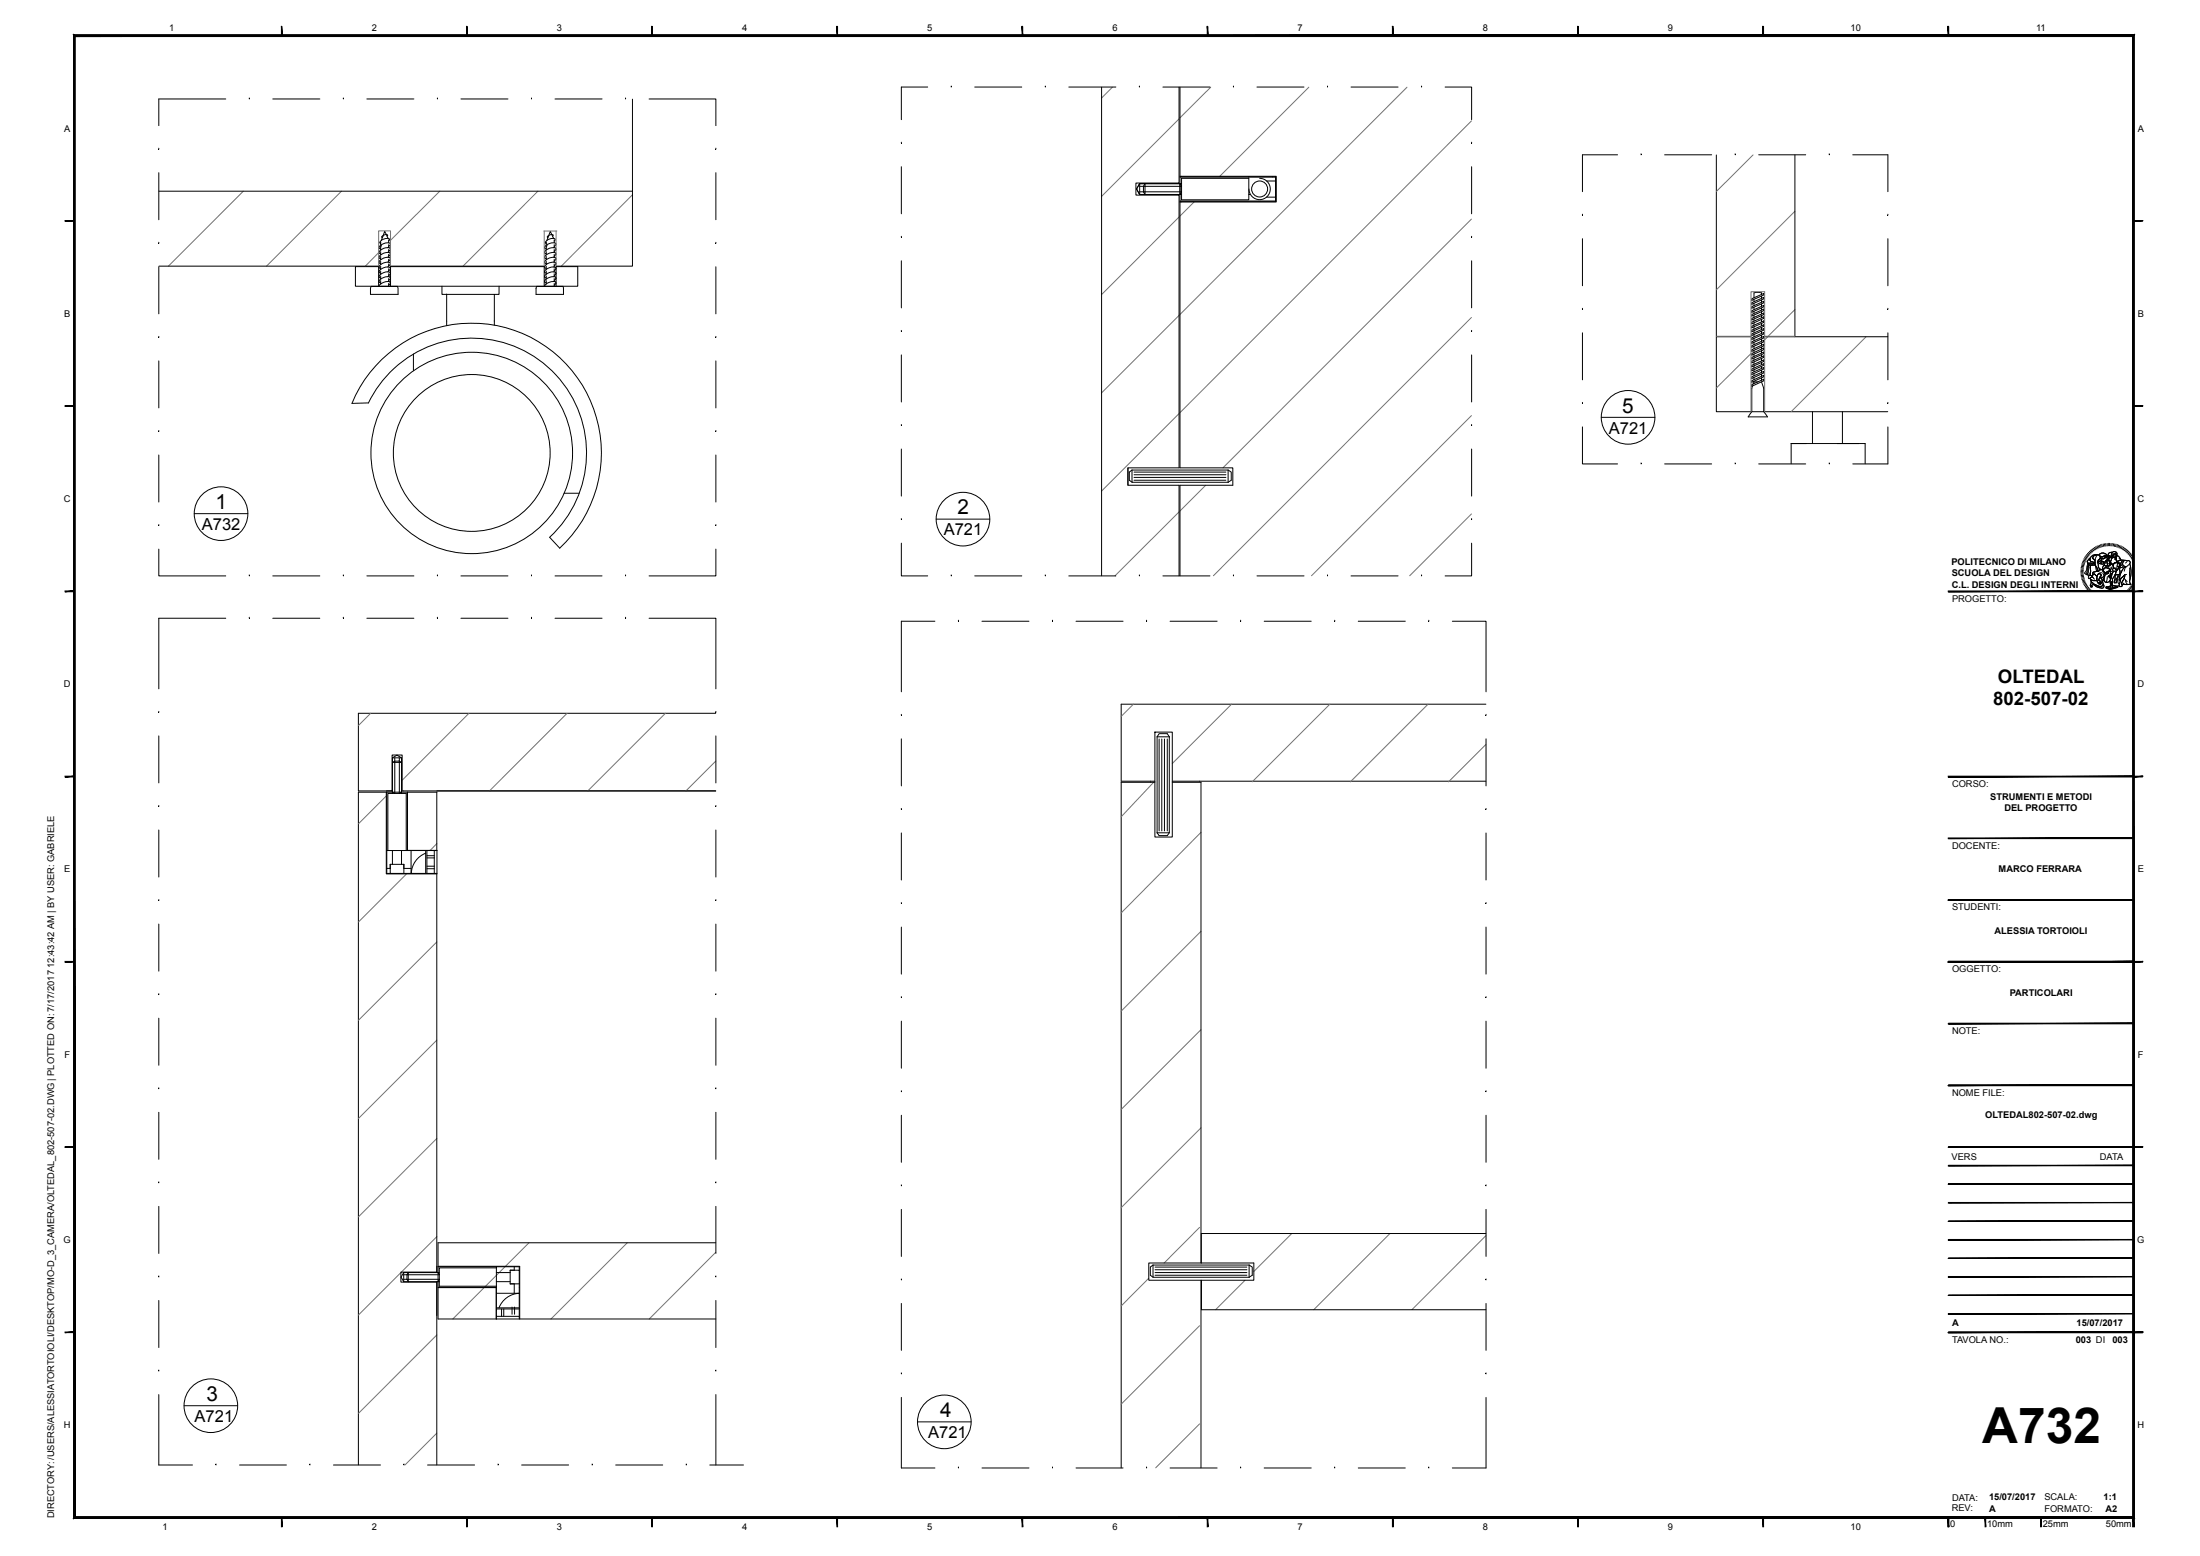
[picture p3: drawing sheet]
<svg xmlns="http://www.w3.org/2000/svg" width="594mm" height="420mm" viewBox="0 0 594 420" stroke-linecap="round" stroke-linejoin="round" font-family="sans-serif">
<g fill="none" stroke="#000" stroke-width=".27">
<path d="M61 26.7h-18.1v7.2M67.3 26.7h.1M73.7 26.7h12.7M92.7 26.7h.1M99.1 26.7h12.7M118.1 26.7h.1M124.5 26.7h12.7M143.5 26.7h.1M149.9 26.7h12.7M168.9 26.7h.1M170.8 26.8v45h-20.7M175.3 26.7h18v7.2"/>
<path d="M243.4 38.7h.1M250.5 23.5h-7.1v8.8M256.8 23.5h.1M263.2 23.5h12.7M282.2 23.5h.1M288.6 23.5h12.7M297.4 23.5v131.9M307.6 23.5h.1M314 23.5h12.7M318.3 23.5v25.9h-11.6v3.3h11.6v73.6h-13.8v4.7h13.8v24.4M318.6 23.5v24.1h26v6.9h-26v71.8h14.3v4.7h-14.3v24.4M333 23.5h.1"/>
<path d="M339.4 23.5h12.7M358.4 23.5h.1M364.8 23.5h12.7M383.8 23.5h.1M390.2 23.5h7.1v8.8M397.3 38.7h.1M42.9 40.3h.1M42.9 46.6v12.7M42.9 51.6h127.9M193.3 40.3h.1M193.3 46.6v12.7M243.4 45v12.7"/>
<path d="M307.7 49.6l-.8 1.4 .8 1.5h10.9M307.7 51.8h11.3l-.4 .7M309.2 49.6v2.9l-.5-.7v-1.5h10.3l-.4-.7M309.2 49.6h-1.5v2.9M309.2 49.6l-.5 .7h-1M318.6 49.6h-10.9l-.8 1.4 .8 1.5h10.9M318.6 50.3v2.2M318.6 49.6h.4v-1.5h18.2v5.8h-18.2v-4.3M318.6 49.6v.7M318.6 52.5h.4M337.2 47.8h7.2M337.2 52.5h.4"/>
<path d="M340.1 48.1a2.88 2.88 0 0 1 2.9 2.9 2.88 2.88 0 0 1-2.9 2.9 2.88 2.88 0 0 1-2.9-2.9M342 48.9h2.4v4.3h-2.4M344.4 47.8h-25.8v1.8h-9.4M344.4 47.8v6.5h-25.8v-1.8M397.3 45v12.7M427.3 58.1h.1M436.7 41.8h-9.4v9.9M443.1 41.8h.1M449.4 41.8h12.7M463.4 41.8v49M468.5 41.8h.1M474.8 41.8h12.7"/>
<path d="M484.6 41.8v49M493.9 41.8h.1M500.2 41.8h9.5v9.9M509.7 58.1h.1M42.9 65.7h.1M42.9 72v12.7M42.9 71.8h59.3M100.2 77.3h7.1l.2 .5v1.7h-7.5v-1.7zM102.8 67.9v.9M102.8 69.2v.9M102.8 70.5v.9M102.8 71.8v.9"/>
<path d="M102.8 73.2v.8M102.8 74.5v.9M102.8 75.7v1M102.8 65.3v.9M103 66.3l-.2 .3v.9M103.5 63.7l-.6 1.2M104.3 63.3l-.4-.9-.4 1.1M104.4 63.5l.4 .8M104.5 63.8l.2-.3a1.14 1.14 0 0 0-1.6 .6h.1M104.9 65.1l.3-.5a1.78 1.78 0 0 0-2.6 1l.2 .1M104.9 66.6l.5-.7a1.6 1.6 0 0 0-2.2 .1l-.7 .5-.2 .3 .5 .4M104.9 67.9l.5-.7a1.6 1.6 0 0 0-2.2 .1l-.7 .5-.2 .4 .5 .3"/>
<path d="M104.9 69.2l.5-.7a1.56 1.56 0 0 0-2.2 .1l-.9 .8 .5 .4M104.9 70.4l.5-.6a1.56 1.56 0 0 0-2.2 .1l-.9 .8 .5 .4M104.9 71.8l.5-.7a1.6 1.6 0 0 0-2.2 .1l-.7 .5-.2 .4 .5 .3M104.9 73.1l.5-.5a1.1 1.1 0 0 0-1.8-.3l-1.1 .7-.1 .5 .4 .2M104.9 74.4l.5-.5a1.1 1.1 0 0 0-1.8-.3l-1.1 .7-.1 .5 .4 .3M104.9 75.7l.5-.6a1.6 1.6 0 0 0-2.2 0l-.7 .5-.2 .4 .5 .3M104.9 77l.5-.6a1.6 1.6 0 0 0-2.2 0l-.7 .5-.2 .4M104.9 64.7v.8M104.9 66v.8M104.9 67.4v.8M104.9 68.7v.8M104.9 70v.8"/>
<path d="M104.9 71.2v.9M104.9 72.6v.8M104.9 73.9v.8M104.9 75.2v.8M104.9 76.5v.8M105.4 71.8h41.5M105.4 77.3v-5.3h41.5v5.3M119.3 77.3v2.2h15.4v-2.2M120.6 79.4v8.5M133.5 79.5v8.3M144.9 77.3h7.1l.1 2.2h-7.4v-1.7zM147.5 67.9v.9"/>
<path d="M147.5 69.2v.9M147.5 70.5v.9M147.5 71.8v.9M147.5 73.2v.8M147.5 74.5v.9M147.5 75.7v1M147.5 65.3v.9M147.7 66.3l-.2 .3v.9M148.2 63.7l-.5 1.2M149 63.3l-.4-.9-.4 1.1M149 63.5l.5 .8M149.2 63.8l.2-.3a1.14 1.14 0 0 0-1.6 .6h.1"/>
<path d="M149.6 65.1l.3-.3a.93 .93 0 0 0-1.5-.3l-1 .7-.2 .3 .3 .2M149.6 66.6l.5-.7a1.64 1.64 0 0 0-2.3 .1l-.8 .8 .5 .4M149.6 67.9l.5-.7a1.64 1.64 0 0 0-2.3 .1l-.8 .9 .5 .3M149.6 69.2l.5-.7a1.6 1.6 0 0 0-2.3 .1l-.8 .8 .5 .4M149.6 70.4l.5-.6a1.6 1.6 0 0 0-2.3 .1l-.8 .8 .5 .4M149.6 71.8l.5-.6v-.2a2.53 2.53 0 0 0-3.1 1.1l.5 .3M149.6 73.1l.5-.5a1.1 1.1 0 0 0-1.8-.3l-1.1 .7-.1 .5 .4 .2M149.6 74.4l.5-.5a1.1 1.1 0 0 0-1.8-.3l-1.1 .7-.1 .5 .4 .3M149.6 75.7l.5-.6a1.64 1.64 0 0 0-2.3 0l-.8 .9 .5 .3M149.6 77l.5-.6a1.64 1.64 0 0 0-2.3 0l-.6 .5-.2 .4M149.6 64.7v.8M149.6 66v.8"/>
<path d="M149.6 67.4v.8M149.6 68.7v.8M149.6 70v.8M149.6 71.2v.9M149.6 72.6v.8M149.6 73.9v.8M149.6 75.2v.8M149.6 76.5v.8M150.1 77.3v-5.3h5.9v5.3h-60v-5.3h6.2v5.3M193.3 65.7h.1M193.3 72v12.7M243.4 64.1h.1"/>
<path d="M243.4 70.4v12.7M397.3 64.1h.1M397.3 70.4v12.7M427.3 64.4v12.7M475.6 79.5v-.5h-.4h-1.6v1.4M475.6 79.9v.6M509.7 64.4v12.7M42.9 91.1h.1M42.9 97.4v12.7M111.6 95.5v4.5M193.3 91.1h.1M193.3 97.4v12.7"/>
<path d="M243.4 89.5h.1M243.4 95.8v12.7M397.3 89.5h.1M397.3 95.8v12.7M427.3 83.5h.1M427.3 89.8v12.7M472.8 90.9h-9.4v20.2h9.4M473 99.6l3.2-1.4v.4l-3.2 1.5zM473 98.6l3.2-1.4v.4l-3.2 1.4zM473 97.5l3.2-1.4v.4l-3.2 1.5zM473 96.5l3.2-1.5v.5l-3.2 1.4zM473 95.4l3.2-1.5v.5l-3.2 1.4z"/>
<path d="M473 94.4l3.2-1.5v.5l-3.2 1.4zM473 93.3l3.2-1.4v.4l-3.2 1.4zM473 92.2l3.2-1.4v.4l-3.2 1.5zM473 91.2l3.2-1.5v.5l-3.2 1.4zM473 90.1l3.2-1.4v.4l-3.2 1.5zM473 89.1l3.2-1.4v.4l-3.2 1.4zM473 88.1l3.2-1.5v.4l-3.2 1.5zM473 87l3.2-1.5v.4l-3.2 1.5zM473 85.9l3.2-1.4v.4l-3.2 1.5zM473 84.9l3.2-1.5v.5l-3.2 1.4zM473 83.9l3.2-1.5v.4l-3.2 1.5zM473 82.8l3.2-1.5v.4l-3.2 1.5z"/>
<path d="M473 81.7l3.2-1.4v.4l-3.2 1.4zM473 80.6l3.2-1.4v.4l-3.2 1.5zM473.6 80.8v.7M473.6 81.9v.6M473.6 82.9v.7M473.6 84v.6M473.6 85.1v.6M473.6 86.1v.6M473.6 87.1v.7M473.6 88.2v.7M473.6 89.3v.6M473.6 90.3v.6"/>
<path d="M473.6 91.4v.6M473.6 92.4v.7M473.6 93.5v.6M473.6 94.6v.5M473.6 95.6v.6M473.6 96.6v.6M473.6 97.7v.6M473.6 98.8v.6M473.6 99.8v.6M475.6 80.9v.7M475.6 82v.7M475.6 83.1v.6"/>
<path d="M475.6 84.1v.7M475.6 85.2v.6M475.6 86.2v.7M475.6 87.3v.6M475.6 88.4v.5M475.6 89.4v.6M475.6 90.4v.7M475.6 91.5v.6M475.6 92.5v.7M475.6 93.6v.6M475.6 94.7v.6M475.6 95.7v.6"/>
<path d="M475.6 96.8v.6M475.6 97.8v.6M475.6 98.9v.6M475.6 99.9v.6M476.5 90.9h33.2M509.7 83.5h.1M509.7 89.8v12.7M42.9 116.5h.1M99.4 108.8l-4.4 .1a35 35 0 0 1 52.4-15.4 35 35 0 0 1 3.7 54.5l-2.7-3M99.5 108.8a31 31 0 0 1 46.3-11.5 31 31 0 0 1 2.6 47.7M193.3 116.5h.1M243.4 114.9h.1"/>
<path d="M397.3 114.9h.1M427.3 115.2v10h9.4M427.3 108.9h.1M432.3 112.7h14.5M473 111.1l-1 1.4h5.2l-1-1.4M473 103.8l3.2-1.4v.4l-3.2 1.5zM473 102.7l3.2-1.4v.4l-3.2 1.5zM473 101.7l3.2-1.5v.5l-3.2 1.5zM473 100.6l3.2-1.4v.4l-3.2 1.5zM473.2 104.1l-.2 .7v6.3M473.6 100.8v.6M473.6 101.9v.6"/>
<path d="M473.6 102.9v.2M474.7 103.1h-1.1l-.2 .5M475.6 103.1l.6 1.7v6.3h-3.2M475.6 101v.6M475.6 102v.7M476.5 111.1h33.2M489.4 111.1v8.6M497.5 111.1v8.6M509.7 108.9h.1M509.7 115.2v10h-9.5M42.9 122.8v12.7M52.4 138.6h14.5"/>
<path d="M152.3 133.1h4.1M193.3 122.8v12.7M243.4 121.2v12.7M304.5 126.3v4.7M305.6 126.9v3.3h26M305.6 126.9l-.7 .5v2.2l.7 .6M305.6 126.9h26M306.2 129.6h24.8M306.2 128.9h24.8M306.2 128.1h24.8M306.2 127.4h24.8M331.6 126.9l.8 .5v2.2l-.8 .6"/>
<path d="M331.6 126.9v3.3M397.3 121.2v12.7M443.1 125.2h.1M449.4 125.2h12.7M468.5 125.2h.1M474.8 125.2h12.7M483.6 125.2v-5.5h20v5.5M493.9 125.2h.1M42.9 148.2v7.3h18.1M42.9 141.9h.1M67.3 155.5h.1M73.7 155.5h12.7"/>
<path d="M92.7 155.5h.1M99.1 155.5h12.7M118.1 155.5h.1M124.5 155.5h12.7M143.5 155.5h.1M149.9 155.5h12.7M168.9 155.5h.1M193.3 141.9h.1M193.3 148.2v7.3h-18M243.4 146.6v8.9h7.1M243.4 140.3h.1M252.8 140.1h14.4"/>
<path d="M256.8 155.5h.1M263.2 155.5h12.7M282.2 155.5h.1M288.6 155.5h12.7M307.6 155.5h.1M314 155.5h12.7M333 155.5h.1M339.4 155.5h12.7M358.4 155.5h.1M364.8 155.5h12.7M383.8 155.5h.1M397.3 140.3h.1"/>
<path d="M397.3 146.6v8.9h-7.1M561.8 154.3h.7M561.8 153.6h.7M561.8 153.9l.7 .1M561.9 153.2l.7 .1M562 152.9l.6 .1M562 152.5l.7 .2M562.1 152.2l.7 .2M562.2 151.9l.7 .2M562.3 151.5l.7 .3M562.5 151.2l.6 .3M562.5 154.6h-.7"/>
<path d="M562.5 154.9l-.7 .1M562.6 155.3l-.7 .1M562.6 155.6l-.7 .1M562.6 150.8l.6 .4M562.7 155.9l-.7 .1M562.8 156.2l-.7 .2M562.8 150.5l.6 .4M562.9 156.6l-.7 .2M562.9 156.8l-.6 .3M563 150.2l.6 .4M563.1 157.1l-.6 .3M563.2 149.9l.5 .4"/>
<path d="M563.2 157.4l-.6 .3M563.4 157.7l-.6 .3M563.4 149.7l.6 .4M563.5 158l-.5 .4M563.6 149.4l.5 .4M563.7 152h.7a.8 .8 0 0 0 1.3-.1v.6h-.9a.84 .84 0 0 1-1.1-.5zM563.7 151.9l.1 .5M563.7 158.3l-.5 .4M563.9 151l.4-.3v.3a.81 .81 0 0 0 .9 .8l.4 .1-.2 .1a.58 .58 0 0 1-.9 0l-.5 .1a.53 .53 0 0 1-.5-.5 .53 .53 0 0 1 .4-.6zM563.9 152.4l-.3 .8-.1 1.2-.3 .6 .3 .2M563.9 149.1l.4 .5M563.9 158.5l-.5 .5"/>
<path d="M564.1 152.5h.5l-.3 .6 .2 1.2-.2 1a.54 .54 0 0 1-.7-.2 .54 .54 0 0 1 .2-.7v-1.1zM564.1 152.5l-.3 .4v1.6l-.3 .7 .8 .1M564.1 148.8l.5 .5M564.1 158.8l-.5 .4M564.3 159l-.5 .5M564.4 156l.1 .4 .5 .3 1.2-.1M564.4 148.6l.4 .5M564.4 150.5l.7-.6 1.3-.2a1.05 1.05 0 0 0-1.3 1.1l.6 .3v.8l-.6-.2a.74 .74 0 0 1-.8-.7zM564.5 152.6l.5-.1a.86 .86 0 0 1 1.1 .7l.2 .9-.5 .2a.54 .54 0 0 0-.7 .2 .54 .54 0 0 0 0 .7l-.3 .3-.5-.4zM564.5 156.4l.7 .3 1-.1 .4 .8-.1 .1 .3-.1 .2 .3-.1-.5 .3 .4-.2-.5 .4 .1-.8-.6 .4-.7a.53 .53 0 0 1 .5 .6l.3 .9a.9 .9 0 0 1-.5 .9 .9 .9 0 0 1-1.1-.2l-1.5-1zM564.5 156.4l.1 .6 .8 .7 1.9 .8M564.6 159.3l-.5 .5"/>
<path d="M564.6 152.5l-.3 .6 .1 2.2M564.6 157.1l1.6 1a1.05 1.05 0 0 0 1.7-.4 .64 .64 0 0 1 0 .9 .64 .64 0 0 1-.9 0l-1.3-.5a.43 .43 0 0 0-.5-.3 .43 .43 0 0 0-.4 .4v.3a.63 .63 0 0 1-.4-.5 .63 .63 0 0 1 .2-.6zM564.6 148.4l.5 .5M564.7 157.1l-.1 .2a.82 .82 0 0 0 0 1.2h.2v-.3a.38 .38 0 0 1 .2-.4 .38 .38 0 0 1 .5 .1l1 .7a1.26 1.26 0 0 0 1.5-.1l-.1-.8M564.8 159.5l-.5 .5M564.9 155.5a.53 .53 0 0 0-.8-.1 .53 .53 0 0 0 0 .8h.1a.71 .71 0 0 1 .7-.4 .71 .71 0 0 1 .6 .5M564.9 148.2l.4 .5M565 159.7l-.4 .5M565.1 155.2l.5-.2a.98 .98 0 0 1 .6 1.1v.5l-.3 .1h-.9l-.5-.3-.2-.4 .7-.2-.1-.3zM565.1 154.5l1.1-.4 .4 .2 .2-.5 .5-.1 .7 .5a.91 .91 0 0 1 0 1.5 .71 .71 0 0 1-1 .2v-.2a.46 .46 0 0 0 .1-.8 .46 .46 0 0 0-.7 .3l-.2 .4-.6-.6h-.5zM565.2 150.2a.95 .95 0 0 1 1.1-.5 .95 .95 0 0 1 .7 1l-.2 .3a1.03 1.03 0 0 0-.3 1.5 1.07 1.07 0 0 0 .8 1.3h-.5l-.2 .5-.4-.2 .1-.5-.6-1v-1.5l-.4-.1a.45 .45 0 0 1-.3-.4 .45 .45 0 0 1 .2-.4zM565.2 148l.4 .5"/>
<path d="M565.3 159.9l-.4 .5M565.4 154.9l.8 .7M565.5 154.9l-.4 .3-.2 .3 .1 .3M565.5 147.7l.4 .6M565.7 152.5l-2-.1-.2 .4a2.16 2.16 0 0 1-.6 1.8l.2 .3M565.8 147.6l.4 .6M565.9 152.8l.2 1.4M566.1 150.1l-.4 .8v1.2l.6 1.6-.1 .4 .5 .1a.33 .33 0 0 1 0-.4 .33 .33 0 0 1 .4 0l.1-.1a1.03 1.03 0 0 1-.7-1.4 1.47 1.47 0 0 1 .5-1.7 .87 .87 0 0 0-1.2-.9l-.9 .2-.4 .5-.2 .6a.81 .81 0 0 0 .9 .8l.4 .1-.2 .1a.58 .58 0 0 1-.9 0l-.5 .1a.52 .52 0 0 1-.5-.5 .52 .52 0 0 1 .4-.6l.4-.3M566.2 147.4l.3 .6M566.2 154.1l-.4 .2a.5 .5 0 0 0-.6 .1 .5 .5 0 0 0-.1 .6l.1 .1M566.4 149.7a1 1 0 0 0-1.3 1.1l.6 .3M566.4 155.1a.5 .5 0 0 1 .6-.2 .5 .5 0 0 1 .3 .6h-.2l-.5 1.1 .8 .6-.4-.1 .2 .5-.3-.4 .1 .5-.2-.3-.3 .1 .1-.1-.4-.8z"/>
<path d="M566.4 155.1a.5 .5 0 0 1 .6-.2 .5 .5 0 0 1 .3 .6l-.5 .8a.53 .53 0 0 0 .5 .7l.1 .4-.4-.3 .2 .5-.3-.4 .1 .5-.2-.3-.3 .1 .1-.1-.4-.8zM566.5 147.3l.3 .6M566.6 151.6l.7-.3 .3 .3-.3 .1 .1 .5-.6-.1zM566.6 151.1l1-.4-.1 .6-1.2 .5zM566.6 151.6a.57 .57 0 0 0 .8 .6M566.7 149.8l.7-.5 .8 .1a.4 .4 0 0 1 .5 .2 .4 .4 0 0 1-.1 .5l-.4-.2-.6 .4-.6-.1M566.8 147.2l.2 .6M566.9 149.5l.6-.2 .9 .1a.38 .38 0 0 1 .4 .3 .38 .38 0 0 1-.1 .4l-.5-.2-.1 .2-.7 .2a.51 .51 0 0 1-.5-.2 .51 .51 0 0 1 0-.6zM567 150.1l.7 .2 .5-.4 .4 .2-.2 .6-.4 .2-.4-.2-.7 .1zM567.1 147l.2 .7M567.3 153.7a1.14 1.14 0 0 1 .9 .8 1.14 1.14 0 0 1-.2 1.2h-.1M567.3 151.7l.9-.1-.3 .2a.39 .39 0 0 1-.4 .5 .39 .39 0 0 1-.2-.6z"/>
<path d="M567.3 156l.5 1.4a.76 .76 0 0 1-1 .9M567.4 151.3l.2 .3M567.5 151v.3l-1.2 .5M567.5 154.6l-.8 .2M567.5 146.9l.1 .7M567.5 150.7l-.3 .5M567.6 154.3l.7 .5M567.7 151.6h.5l-.3 .2a.33 .33 0 0 1-.1 .5 .33 .33 0 0 1-.5-.3 .33 .33 0 0 1 .5-.4l-.2 .1M567.8 154.7a.69 .69 0 0 1 .1 1 .69 .69 0 0 1-.9 .2M567.9 153.9l.1-.4a1.13 1.13 0 0 1 1.5 0v.1a.33 .33 0 0 1 .2 .3 .33 .33 0 0 1-.3 .3l-1.1 .4 .6 .3 .4-.2 .1-.3a.45 .45 0 0 0 .3-.5 .45 .45 0 0 0-.4-.4l-.9-.3-.5 .8-.2-.1v-.5l.4-.9 .3 .2h1.1l.5-.3-.1-.4 .7 .2-.1 .5a.82 .82 0 0 1-.1 1.1 .7 .7 0 0 1-.2 1l-.4 .2-.2 .6-.3-.1 .3 .3 .2-.1v.5l.2-.3-.4 1.1a1.08 1.08 0 0 1-1.4-.1l-.4-.3 .4-.9 .2-.8M567.9 156.6l.8 .6M567.9 146.8l.1 .7"/>
<path d="M567.9 153.6l.5-.4 .6 .1 .5 .4a.29 .29 0 0 1 .2 .5 .29 .29 0 0 1-.5 0l-.2 .1a.54 .54 0 0 1-.6 .4 .54 .54 0 0 1-.5-.5zM568 150.6l.1 .1M568.1 150.2l.2 .2M568.1 156l.1 .9M568.1 152.5l-.3 .5-.1 .8M568.2 146.8l.1 .6M568.2 150.3v.1M568.3 154.6l1.1-.5-.2 .6a.5 .5 0 0 1-.5 .2 .5 .5 0 0 1-.4-.3zM568.3 155.4l-.3 .9-.4 .5M568.4 154.7l-.1 .1M568.5 151.4l.3-.3h.6l.6 .8a.3 .3 0 0 1 0 .4 .3 .3 0 0 1-.4 .1v-1a.45 .45 0 0 0-.7-.2 .45 .45 0 0 0 0 .7 .48 .48 0 0 1 .1 .7 .48 .48 0 0 1-.6 .1 .32 .32 0 0 1-.3-.3 .32 .32 0 0 1 .3-.3zM568.5 150.5l.8-.2a.25 .25 0 0 1 .2 .4 .25 .25 0 0 1-.4 .1z"/>
<path d="M568.5 150.1l-.1 .6-.4 .2-.4-.2-.6 .1M568.5 146.7l.1 .7M568.7 158.5l1.9-.5 1.2 .2-2 .6zM568.7 158.5l1.1 .3-.1 .3-1.1-.3zM568.7 158.5a6.1 6.1 0 0 1 3.1-.3l-2 .6zM568.8 151.3l.5-.1 .4 .6a.66 .66 0 0 1-.1 .7 .66 .66 0 0 1-.6 .2zM568.9 146.7l.1 .7M569 150.3l.1-.4h.3l.4 .4-.3 .3M569 154.7v.1M569 150l.4-.1 .4 .6-.3 .1-.1-.3h-.4zM569 155.6l-.3 1.6 1-.2M569 154.4l.2 .1"/>
<path d="M569.1 154.6l.1 .1M569.1 154.4v.1M569.2 151.5h.1M569.2 151.4l-.2 .2M569.2 146.6v.7M569.3 155.5l.3 .1 .2-.6 .5-.1-.5 1.3v-.5l-.2 .1zM569.3 150.4l-.4-.1-.4 .2h.2a.41 .41 0 0 0 .5 .3 .41 .41 0 0 0 .3-.4l-.2-.2 .1 .3M569.3 152.8l.1 .7M569.4 154.2l-.1 .2a.47 .47 0 0 1-.4 .5 .47 .47 0 0 1-.5-.3M569.4 151.3l.3 .3-.2 .1M569.6 151.5a.44 .44 0 0 0-.7-.3 .44 .44 0 0 0 0 .7 .51 .51 0 0 1 0 .9 .51 .51 0 0 1-.8-.4l.7-1.3h.7l.4 .8a.28 .28 0 0 1 .1 .4 .28 .28 0 0 1-.3 .1l-.1-.2M569.6 146.6v.7"/>
<path d="M569.7 151.8l-.2 .1M569.7 151.6a.43 .43 0 0 1-.1 .6 .43 .43 0 0 1-.6-.1M569.7 152.4l-.3 .3h-.4M569.8 158.8l2-.6v.3l-2 .6zM569.8 158.8v.3M569.8 150.5l.2-.1 .1 .4-.3 .8M569.8 155h.1M569.8 155.6v.5l.2-.2M569.9 150l.1 .5M569.9 152l.1-.1a.45 .45 0 0 1 .1-.7l-.1-.8-.2 .1-.3-.5a.5 .5 0 0 1-.2-.6 .5 .5 0 0 1 .6-.3h.4l-.2 .7 .1 .9 .1-.1 .1-.5 .3 .4 .5-.2-.1 .7 .2-.1 .4 .7-1.1 .6M570 146.7l-.1 .7M570 155.4l-.1 .2-.1-.2"/>
<path d="M570 153l-.1 1.4M570 152.3l.5 .2M570.1 157.1l.3 1-.3-.6-.3 .7zM570.1 154.2l-.3 .4v.4M570.3 154.9l-.5 .1-.2 .6h-.3l.3 .2 .2-.1M570.3 153.1l-.5 .9M570.3 146.7l-.1 .7M570.3 149.1h-.4a.65 .65 0 0 0-.7 .8M570.4 149l.6-.1 .6 .4-.1 .9-.3 .8v-.7l.2-.5-.2-.4-.2 .1a.81 .81 0 0 0-.7 1.1l-.1 .1-.1-.9zM570.4 150.1l.3 .4 .5-.2M570.4 149l.8-.1 .4 .5-.2 1.4-.3 .2 .3-1.1a.37 .37 0 0 0-.2-.4 .37 .37 0 0 0-.4 0l-.3 .2-.1 .8-.2 .2-.1-.9zM570.6 152.2a1.4 1.4 0 0 1 2 .2l-.1 .5a1.45 1.45 0 0 1-1.2 .8l-.7-.7z"/>
<path d="M570.6 149.6l.6-.2 .2 .4-.2 .5-.4 .2-.4-.4zM570.6 154.2l.9-.1-.3 .9-.9 1.3 .1 .7-.3 .1-.3 .6-.1-.9zM570.6 149.9h.2M570.6 154.2l-.9 2.6 .1 .9 .5-.7 .2 1.4-.4-.9-.4 1.1 .2-.9M570.7 149.9h.1M570.7 150.3l.1 .1M570.7 153.2l-.3 .5 .1 .5 1-.1 .5-.6M570.7 146.8l-.1 .6M570.7 150.2h.1M571 150l.2 .1M571 146.8l-.1 .7M571.1 155.2l.8-.1-.1 .6-.4 .6 .1 .8-.1 .2-.6-.1z"/>
<path d="M571.1 150.1h.1M571.3 150.9l.4 .6M571.3 153.3l.1 .1M571.4 146.9l-.2 .6M571.4 151.7a2.23 2.23 0 0 1 1.9-.4l-.5 .3-.2 .6zM571.5 154.1l-.3 .9-.9 1.3v.8M571.5 153.3h-.3M571.5 149.9l.6 .3 .6 1-.5 .1a.51 .51 0 0 1-.6 .1 .51 .51 0 0 1-.3-.5zM571.6 149.9l.7 .5 .2 .5M571.6 153.6h-.1M571.7 147l-.2 .7M571.8 158.2v.3l-2 .6-1.1-.3v-.3"/>
<path d="M571.9 155.1l-.2 .8-.3 .4-.1 .5 .2 .3-.1 .2-.6-.1 .3-2M572 153.2h.4l-.1 .9a.66 .66 0 0 1 0 .8 .66 .66 0 0 1-.8 .2l-.4 .1 .3-1.1zM572 147.1l-.2 .6M572.1 153l-.1 .3M572.1 152l.5 .1v.3M572.2 150.8l.5 .4M572.3 155.1l-1.2 .1M572.3 156.4l-.1 .3 .2 .1M572.4 147.2l-.3 .7M572.4 153.2l-.3 2.2a1.67 1.67 0 0 0 .1 2.3M572.6 156.2l1.1-1-.1 .6-.5 1a1.3 1.3 0 0 0-.1 1.4l-.2 .1a.39 .39 0 0 1-.5 0 .39 .39 0 0 1-.1-.5zM572.6 152.2a1.05 1.05 0 0 1 .6-.9 1.05 1.05 0 0 1 1.1 .1 .57 .57 0 0 1 .8 .2 .57 .57 0 0 1-.2 .8l-.4 .2a1.06 1.06 0 0 1-1 .5 1.06 1.06 0 0 1-.9-.7"/>
<path d="M572.6 152.4l-.4 .6a.73 .73 0 0 1-1 .6l-.1-.1a.79 .79 0 0 1-.5-.6 .79 .79 0 0 1 .3-.8l.3-.2a.37 .37 0 0 1 .5 .2 .37 .37 0 0 1-.1 .5v.4l.5-.1 .2-.4-.2-.5-1.1-.1-.4 .3v.5M572.7 154v.5M572.7 147.4l-.3 .6M573 147.5l-.3 .6M573.1 153.1l-.9 .1M573.1 157.4l.6 .4M573.4 151.2h-.2a2.16 2.16 0 0 0-1.8 .6M573.4 147.7l-.4 .6M573.5 156.1l.8 .9M573.6 153.1l-1 1.8-.4 1.7 1.5-1.4 .5-.1M573.6 151.2l.7 .2a.51 .51 0 0 1 .7 .1 .51 .51 0 0 1 0 .7l.4 1.9-.1 1.4a2.16 2.16 0 0 0 0 2.2h-1.7a.47 .47 0 0 1-.5 .1 .47 .47 0 0 1-.3-.4l.7-1.2 .2-1-1.5 1.4a5.7 5.7 0 0 1 1.5-3.5l.3-.1a.93 .93 0 0 1-.9-.7 .93 .93 0 0 1 .5-1.1zM573.6 151.3a.91 .91 0 0 0-.5 1 .91 .91 0 0 0 .9 .7"/>
<path d="M573.7 147.9l-.4 .6M573.7 155.2l-.6 1.6a1.32 1.32 0 0 0-.1 1.4l-.4 .1a.36 .36 0 0 1-.5-.1 .36 .36 0 0 1 .2-.5l.3-1.5M573.8 159.8l.4 .6M573.8 153.1l-.3 1.1M573.9 156.6l.2 .8 .5 .4M573.9 148.1l-.3 .5M574 159.6l.5 .5M574.2 151.7l-.3 .3M574.2 148.3l-.4 .5M574.2 159.4l.5 .5M574.5 148.6l-.4 .5M574.5 159.2l.5 .4"/>
<path d="M574.7 158.9l.5 .5M574.8 148.8l-.5 .5M574.9 158.7l.6 .4M575 153.3v3.3M575 149l-.5 .5M575 152.2a10.2 10.2 0 0 1 0 4.9l.3 .6h-2.4M575.1 158.4l.6 .4M575.3 149.3l-.5 .4M575.3 158.2l.6 .3M575.5 149.6l-.5 .4M575.5 157.9l.6 .3M575.6 157.6l.6 .3"/>
<path d="M575.7 149.9l-.6 .3M575.8 157.3l.6 .3M575.9 150.2l-.6 .3M575.9 157l.6 .3M576 156.7l.7 .2M576.1 150.5l-.6 .3M576.1 156.4l.7 .2M576.2 156.1l.7 .2M576.3 150.8l-.7 .3M576.3 155.7l.7 .2M576.4 155.5h.6M576.4 151.1l-.6 .3"/>
<path d="M576.4 155.1l.7 .1M576.4 154.5l.7 .1M576.4 154.2h.7M576.4 154.8l.7 .1M576.6 151.4l-.7 .3M576.7 151.8l-.6 .2M576.8 152.1l-.7 .2M576.9 152.4l-.7 .2M577 152.8l-.7 .1M577 153.1l-.6 .1M577.1 153.5h-.7M577.1 153.8l-.7 .1"/>
<path d="M61 166.9h-18.1v19M67.3 166.9h.1M73.7 166.9h12.7M92.7 166.9h.1M99.1 166.9h12.7M118.1 166.9h.1M124.5 166.9h12.7M143.5 166.9h.1M149.9 166.9h12.7M168.9 166.9h.1M175.3 166.9h18v19M252.4 167.7h-9v19"/>
<path d="M258.8 167.7h.1M265.1 167.7h12.7M284.2 167.7h.1M290.5 167.7h12.7M309.6 167.7h.1M315.9 167.7h12.7M335 167.7h.1M341.3 167.7h12.7M360.4 167.7h.1M366.7 167.7h12.7M385.8 167.7h.1M392.1 167.7h9.1v19"/>
<path d="M565.6 160.1l-.4 .6M565.8 160.3l-.3 .6M566.1 160.4l-.3 .6M566.4 160.6l-.3 .6M566.7 160.7l-.3 .6M567 160.8l-.2 .7M567.3 161l-.2 .6M567.6 161l-.2 .7M567.9 161.1l-.1 .7M568.2 161.2l-.1 .6M568.6 161.3l-.1 .6M568.9 161.3l-.1 .7"/>
<path d="M569.2 161.3v.7M569.5 161.3v.7M569.9 161.3v.7M570.2 161.3l.1 .6M570.5 161.2l.1 .7M570.9 161.2l.1 .6M571.2 161.1l.1 .7M571.5 161l.2 .7M571.8 160.9l.2 .6M572.1 160.8l.2 .6M572.4 160.7l.3 .6M572.7 160.5l.3 .6"/>
<path d="M573 160.4l.3 .6M573.2 160.2l.4 .6M573.5 160l.4 .6M42.9 192.3h.1M42.9 198.6v12.7M193.2 192.5h-96.4v21h9.1v-9.7h2.7v9.7h84.6M193.3 192.3h.1M193.3 198.6v12.7M243.4 193.1h.1M243.4 199.4v12.7M311.8 197.6v28.3h4.7v-28.3h-4.7M312.4 198.9l.6-.9h2.2l.5 .9"/>
<path d="M312.4 198.9h3.3M312.4 198.9v25.9M313 199.5v24.8M313.7 199.5v24.8M314.4 199.5v24.8M315.2 199.5v24.8M315.7 198.9v25.9h-3.3M401.2 190.1h-98.5v20.8h9.1M401.2 193.1h.1M401.2 199.4v12.7M42.9 217.7h.1M106 214.2h-1.3v15.4"/>
<path d="M106 213.8v.4h.6M106 204.6v9.2M106 213.8l.6 .4M106 204.6l1.2-.8 1.2 .8M106 204.6h2.4M106.6 204.6v9.6M106.6 214.2h3.1v15.4M107.8 204.6v.8h-1.2l-.6 .4h2.4l-.6-.4v8.8l.6-.4M108.4 204.6v9.6M110 213.8v15.8M110 213.8v15.7h8M117.9 213.8v15.7"/>
<path d="M118 213.8h-13.6v15.8M193.3 217.7h.1M243.4 218.5h.1M311.8 211.2h-9.1v185M316.5 211.2h7.8v129.7h-14.1v4.7h14.1v50.6M316.5 210.9h84.7M401.2 218.5h.1M42.9 224v12.7M104.4 234.4v1.4h1M104.7 229.6h-.3v4.8M104.7 229.6h13.3M105.4 233.3v2.5h3.6"/>
<path d="M105.4 233.3h3.6v2.5M105.4 233.3v1.1h-1M106 229.6v3.7M108.4 229.6v3.7M109 234.4h2M111 229.6v6.2M114.9 229.6v6.2M115 230.3a6.1 6.1 0 0 0-4 5.5M115.3 229.6v6.2M115.3 234.5h2M115.3 233.8h2M115.3 231.6h2"/>
<path d="M115.3 231h2M117.3 229.6v6.1M117.9 235.9v107.5h-9.7v2.7h9.7v49.3M118 235.9h-13.7v-22.1h-7.5v181.6M118 229.6v6.2h-9M193.3 224v12.7M243.4 224.8v12.7M312.4 224.8l.6 .8h2.2l.5-.8M401.2 224.8v12.7M42.9 243.1h.1M42.9 249.4v12.7M193.3 243.1h.1"/>
<path d="M193.3 249.4v12.7M243.4 243.9h.1M243.4 250.2v12.7M401.2 243.9h.1M401.2 250.2v12.7M42.9 268.5h.1M42.9 274.8v12.7M193.3 268.5h.1M193.3 274.8v12.7M243.4 269.3h.1M243.4 275.6v12.7M401.2 269.3h.1"/>
<path d="M401.2 275.6v12.7M42.9 293.9h.1M193.3 293.9h.1M243.4 294.7h.1M401.2 294.7h.1M42.9 319.3h.1M42.9 300.2v12.7M193.3 319.3h.1M193.3 300.2v12.7M243.4 301v12.7M401.2 301v12.7M42.9 325.6v12.7"/>
<path d="M193.2 335.5h-74.9v6.3h22v14.2h52.9M193.3 325.6v12.7M243.4 320.1h.1M243.4 326.4v12.7M401.2 333h-76.8v7.9h14.1v4.7h-14.1v7.9h76.8M401.2 320.1h.1M401.2 326.4v12.7M42.9 344.7h.1M42.9 351v12.7M109 345.3h.9v-1.2l.3-.6v2.5l-.3-.7h8.7l-.3 .7M109 343.5h9.3M109 344.1h9.6"/>
<path d="M109 343.5l-.7 1.2 .7 1.3M109 343.5v2.5M109 346h9.6M118.3 343.5h.3v.6M118.3 343.5l.3 .6M118.6 344.1v3.1h15.4M134 342.2h-15.4v1.3M134 349.1h6.2a6.1 6.1 0 0 0-5.5 3.9M134 342.2v13.8v-8.4h-15.7v8.4h21.9v-9.5M134 343.5h3.7M134 346h3.7M134 341.9h-15.7v5.6h15.7"/>
<path d="M134 353h6.2M134 353.3h6.2M134 355.3h6.2M135.4 353.3v2M136 353.3v2M137.7 342.9h2.5v3.6M137.7 342.9v3.6h2.5M138.3 352.8v2M138.8 341.9h1.4v1M138.8 341.9h-4.8v.3M138.8 341.9v1h-1.1M138.8 346.5v2.6"/>
<path d="M138.9 352.8v2M193.3 344.7h.1M193.3 351v12.7M243.4 345.5h.1M243.4 351.8v12.7M311.3 341.5v3.3h26M311.3 341.5l-.7 .5v2.2l.7 .6M311.3 341.5h26M311.9 344.2h24.8M311.9 343.5h24.8M311.9 342.7h24.8M311.9 342h24.8"/>
<path d="M337.3 341.5l.8 .5v2.2l-.8 .6M337.3 341.5v3.3M401.2 345.5h.1M401.2 351.8v12.7M42.9 370.1h.1M42.9 376.4v19h9.1M49.7 379.4h14.5M193.3 370.1h.1M193.3 376.4v19M243.4 370.8h.1M243.4 377.2v19h9M401.2 370.8h.1"/>
<path d="M401.2 377.2v19h-9.1M58.3 395.4h.1M64.7 395.4h12.6M83.7 395.4h.1M90 395.4h12.7M109.1 395.4h.1M115.4 395.4h12.7M134.5 395.4h.1M140.8 395.4h12.7M159.9 395.4h.1M166.2 395.4h12.7M185.3 395.4h.1"/>
<path d="M191.6 395.4h9.1M247.7 383.8h14.5M258.8 396.2h.1M265.1 396.2h12.7M284.2 396.2h.1M290.5 396.2h12.7M309.6 396.2h.1M315.9 396.2h12.7M335 396.2h.1M341.3 396.2h12.7M360.4 396.2h.1M366.7 396.2h12.7"/>
<path d="M385.8 396.2h.1"/>
<circle cx="340.1" cy="51" r="2.16"/>
<circle cx="439.6" cy="112.7" r="7.2"/>
<circle cx="59.7" cy="138.6" r="7.2"/>
<circle cx="127.4" cy="122.3" r="21.2"/>
<circle cx="127.4" cy="122.3" r="27.2"/>
<circle cx="260" cy="140.1" r="7.2"/>
<circle cx="56.9" cy="379.4" r="7.2"/>
<circle cx="255" cy="383.8" r="7.2"/>
</g>
<g fill="none" stroke="#727272" stroke-width=".27">
<path d="M300.3 23.5l-2.9 3M318.3 32.1l-20.9 20.9M326.9 23.5l-8.3 8.3M353.4 23.5l-24.1 24.1M379.9 23.5l-61.3 61.4M397.3 32.6l-78.7 78.8M65.7 51.6l-20.2 20.2M92.2 51.6l-20.2 20.2M118.7 51.6l-13.3 13.3M145.2 51.6l-20.2 20.2M170.8 52.6l-19.3 19.2M318.3 58.6l-20.9 20.9"/>
<path d="M322.4 54.5l-3.8 3.8M397.3 59.1l-67.1 67.2M473.3 41.8l-9.9 9.9M484.6 57l-21.2 21.2M102.2 71.8v-9.5h3.2v9.5M102.2 68.2l-3.6 3.6M146.8 62.4h3.6M146.9 62.4v9.4M150.1 62.4v9.4M318.3 85.1l-20.9 20.9M397.3 85.7l-69.7 69.7M463.4 90.8h9.4v-12.1h3.7v12.1h8.1"/>
<path d="M472.8 95.4l-9.4 9.3M472.8 90.9v20.2M476.5 90.9v20.2M477.3 90.9l-.8 .8M484.6 83.6l-7.2 7.2M503.8 90.9l-20.2 20.2M318.3 111.6l-20.9 20.9M397.3 112.2l-43.2 43.2M318.3 138.2l-17.2 17.2M325.5 131l-6.9 6.9M397.3 138.7l-16.7 16.7M100.1 192.5l-3.3 3.3"/>
<path d="M126.6 192.5l-18 18.1M153.1 192.5l-20.9 21M179.7 192.5l-21 21M306 190.1l-3.3 3.3M332.5 190.1l-16 16M359.1 190.1l-21 20.9M385.6 190.1l-21 20.9M104.3 214.8l-7.5 7.6M105.9 213.3l-.2 .2M193.2 205.4l-8 8.1M311.5 211.2l-8.8 9.3M401.2 201l-10.1 10"/>
<path d="M109.8 235.9l-13 13M117.9 227.7l-1.7 1.8M324.3 224.7l-21.6 21.7M117.9 254.3l-21.1 21.1M324.3 251.4l-21.6 21.5M324.3 277.9l-21.6 21.6M117.9 280.8l-21.1 21.1M117.9 307.3l-21.1 21.2M324.3 304.4l-21.6 21.6M117.9 333.8l-21.1 21.2M142.8 335.5l-20.5 20.5M169.4 335.5l-20.6 20.5"/>
<path d="M193.2 338l-17.9 18M323.9 331.3l-9.6 9.6M348.8 333l-10.3 10.2M375.3 333l-20.6 20.5M401.2 333.5l-20 20M310.2 345l-7.5 7.5M323.9 357.8l-21.2 21.2M336.2 345.6l-8 7.9M117.9 360.3l-21.1 21.2M117.9 386.8l-8.5 8.6M323.9 384.3l-11.9 11.9"/>
</g>
<g fill="#fff" stroke="#fff" stroke-width=".27">
<path d="M579.5 150.8v11.5l-3.4-2.7z"/>
<path d="M551 163.9h28.5v-.3zM551 159.6l28.5 4-28.5 .3z"/>
<path d="M551 159.6l28.5 2.7-3.4-2.7zM551 159.6l28.5 2.7v1.3z"/>
<path d="M576.1 145.1l3.4 5.7v-5.7zM576.1 145.1l3.4 5.7-3.4 8.8z"/>
</g>
<path d="M579.5 145.1h-3.4v14.5h-25.1v4.3h28.5" fill="none" stroke="#fff" stroke-width=".27"/>
<g fill="#000" stroke="#000" stroke-width=".27">
<path d="M19.8 9.4l.5 400v-399.5zM19.8 9.4l.5 400-.5 .5z"/>
<path d="M76 7.1l.2 2.5v-2.5zM76 7.1l.2 2.5h-.2z"/>
<path d="M126 7.1l.1 2.5v-2.5zM126 7.1l.1 2.5h-.1z"/>
<path d="M176 7.1l.1 2.5v-2.5zM176 7.1l.1 2.5h-.1z"/>
<path d="M226 7.1l.1 2.5v-2.5zM226 7.1l.1 2.5h-.1z"/>
<path d="M276 7.1l.1 2.5v-2.5zM276 7.1l.1 2.5h-.1z"/>
<path d="M326 7.1l.1 2.5v-2.5zM326 7.1l.1 2.5h-.1z"/>
<path d="M376 7.1l.2 2.5v-2.5zM376 7.1l.2 2.5h-.2z"/>
<path d="M426 7.1l.2 2.5v-2.5zM426 7.1l.2 2.5h-.2z"/>
<path d="M475.9 7.1l.3 2.5v-2.5zM475.9 7.1l.3 2.5h-.3z"/>
<path d="M525.9 7.1l.3 2.5v-2.5zM525.9 7.1l.3 2.5h-.3z"/>
<path d="M20.3 9.9h555.5l.5-.5zM19.8 9.4h556.5l-556 .5z"/>
<path d="M17.6 59.7h2.5v-.2zM17.6 59.5h2.5l-2.5 .2z"/>
<path d="M576.1 59.7h2.5v-.2zM576.1 59.5h2.5l-2.5 .2z"/>
<path d="M17.6 109.7h2.5v-.2zM17.6 109.5h2.5l-2.5 .2z"/>
<path d="M576.1 109.7h2.5v-.2zM576.1 109.5h2.5l-2.5 .2z"/>
<path d="M17.6 159.7h2.5v-.2zM17.6 159.5h2.5l-2.5 .2z"/>
<path d="M526 159.7h50.1v-.2zM526 159.5h50.1l-50.1 .2z"/>
<path d="M576.1 159.7h2.5v-.2zM576.1 159.5h2.5l-2.5 .2z"/>
<path d="M17.6 209.7h2.5v-.2zM17.6 209.5h2.5l-2.5 .2z"/>
<path d="M526 209.7h50.1v-.2zM526 209.5h50.1l-50.1 .2z"/>
<path d="M576.1 209.7h2.5v-.2zM576.1 209.5h2.5l-2.5 .2z"/>
<path d="M526 226.4h50.1v-.2zM526 226.2h50.1l-50.1 .2z"/>
<path d="M17.6 259.7h2.5v-.2zM17.6 259.5h2.5l-2.5 .2z"/>
<path d="M526 242.9v.1l50.1-.1zM526 243l50.1-.1v.1z"/>
<path d="M526 259.5v.2l50.1-.2zM526 259.7l50.1-.2v.2z"/>
<path d="M526 259.5v.2l50.1-.2zM526 259.7l50.1-.2v.2z"/>
<path d="M526 259.5v.2l50.1-.2zM526 259.7l50.1-.2v.2z"/>
<path d="M526 259.5v.2l50.1-.2zM526 259.7l50.1-.2v.2z"/>
<path d="M526 243h50.1v-.1zM526 242.9h50.1l-50.1 .1z"/>
<path d="M576.1 259.7h2.5v-.2zM576.1 259.5h2.5l-2.5 .2z"/>
<path d="M526 276.2v.2l50.1-.2zM526 276.4l50.1-.2v.2z"/>
<path d="M526 292.9v.1l50.1-.1zM526 293l50.1-.1v.1z"/>
<path d="M526 292.9v.1l50.1-.1zM526 293l50.1-.1v.1z"/>
<path d="M17.6 309.7h2.5v-.2zM17.6 309.5h2.5l-2.5 .2z"/>
<path d="M526 319.5h50.1zM526 319.7l50.1-.2z"/>
<path d="M526 314.5h50.1zM526 314.7l50.1-.2z"/>
<path d="M526 309.5v.2l50.1-.2zM526 309.7l50.1-.2v.2z"/>
<path d="M576.1 309.7h2.5v-.2zM576.1 309.5h2.5l-2.5 .2z"/>
<path d="M526 339.6h50.1zM526 339.7l50.1-.1z"/>
<path d="M526 334.6h50.1zM526 334.7l50.1-.1z"/>
<path d="M526 329.6h50.1zM526 329.7l50.1-.1z"/>
<path d="M526 324.6h50.1zM526 324.7l50.1-.1z"/>
<path d="M17.6 359.7h2.5v-.2zM17.6 359.5h2.5l-2.5 .2z"/>
<path d="M526 359.5v.2l50.1-.2zM526 359.7l50.1-.2v.2z"/>
<path d="M526 359.5v.2l50.1-.2zM526 359.7l50.1-.2v.2z"/>
<path d="M526 354.5h50.1zM526 354.7l50.1-.2z"/>
<path d="M526 349.5h50.1zM526 349.7l50.1-.2z"/>
<path d="M526 344.6h50.1zM526 344.7l50.1-.1z"/>
<path d="M576.1 359.7h2.5v-.2zM576.1 359.5h2.5l-2.5 .2z"/>
<path d="M576.1 359.7h2.5v-.2zM576.1 359.5h2.5l-2.5 .2z"/>
<path d="M576.1 359.7h2.5v-.2zM576.1 359.5h2.5l-2.5 .2z"/>
<path d="M20.3 409.4l-.5 .5 556-.5zM19.8 409.9l556-.5 .5 .5z"/>
<path d="M76 409.6l.2 2.5v-2.5zM76 409.6l.2 2.5h-.2z"/>
<path d="M126 409.6l.1 2.5v-2.5zM126 409.6l.1 2.5h-.1z"/>
<path d="M176 409.6l.1 2.5v-2.5zM176 409.6l.1 2.5h-.1z"/>
<path d="M226 409.6l.1 2.5v-2.5zM226 409.6l.1 2.5h-.1z"/>
<path d="M276 409.6l.1 2.5v-2.5zM276 409.6l.1 2.5h-.1z"/>
<path d="M326 409.6l.1 2.5v-2.5zM326 409.6l.1 2.5h-.1z"/>
<path d="M376 409.6l.2 2.5v-2.5zM376 409.6l.2 2.5h-.2z"/>
<path d="M426 409.6l.2 2.5v-2.5zM426 409.6l.2 2.5h-.2z"/>
<path d="M475.9 409.6l.3 2.5v-2.5zM475.9 409.6l.3 2.5h-.3z"/>
<path d="M525.9 409.6v2.5h.3zM525.9 409.6h.3v2.5z"/>
<path d="M525.9 409.6l.3 2.5v-2.5zM525.9 409.6l.3 2.5h-.3z"/>
<path d="M536 409.6l.1 2.5v-2.5zM536 409.6l.1 2.5h-.1z"/>
<path d="M551 409.6l.1 2.5v-2.5zM551 409.6l.1 2.5h-.1z"/>
<path d="M575.8 9.9v399.5l.5 .5zM576.3 9.4v400.5l-.5-400z"/>
<path d="M575.8 409.6l.5 2.5v-2.5zM575.8 409.6l.5 2.5h-.5z"/>
</g>
<text font-size="13.4" x="535.2" y="389.4">A732</text>
<g font-size="5.6">
<text x="438" y="111.4">5</text>
<text x="58.2" y="137.4">1</text>
<text x="258.5" y="138.9">2</text>
<text x="55.8" y="378.2">3</text>
<text x="253.9" y="382.5">4</text>
</g>
<g font-size="5">
<text x="539.4" y="184.3">OLTEDAL</text>
<text x="538.2" y="190.3">802-507-02</text>
</g>
<g font-size="4.5">
<text x="434.4" y="117.1">A721</text>
<text x="54.5" y="143">A732</text>
<text x="254.8" y="144.5">A721</text>
<text x="52.5" y="383.8">A721</text>
<text x="250.6" y="388.2">A721</text>
</g>
<g font-size="2.5">
<text x="45.7" y="8.4">1</text>
<text x="100.4" y="8.4">2</text>
<text x="150.4" y="8.4">3</text>
<text x="200.4" y="8.4">4</text>
<text x="250.4" y="8.4">5</text>
<text x="300.3" y="8.4">6</text>
<text x="350.3" y="8.4">7</text>
<text x="400.3" y="8.4">8</text>
<text x="450.3" y="8.4">9</text>
<text x="499.7" y="8.4">10</text>
<text x="549.7" y="8.4">11</text>
<text x="17.3" y="35.5">A</text>
<text x="577.2" y="35.5">A</text>
<text x="17.3" y="85.5">B</text>
<text x="577.2" y="85.5">B</text>
<text x="17.3" y="135.5">C</text>
<text x="577.1" y="135.5">C</text>
<text x="526.9" y="152.6">POLITECNICO DI MILANO</text>
<text x="527" y="155.6">SCUOLA DEL DESIGN</text>
<text x="527" y="158.6">C.L. DESIGN DEGLI INTERNI</text>
<text x="527" y="162.4">PROGETTO:</text>
<text x="17.3" y="185.5">D</text>
<text x="577.1" y="185.5">D</text>
<text x="527" y="212.4">CORSO:</text>
<text x="537.4" y="215.8">STRUMENTI E METODI</text>
<text x="541.2" y="218.8">DEL PROGETTO</text>
<text x="527" y="229.1">DOCENTE:</text>
<text x="17.3" y="235.5">E</text>
<text x="539.6" y="235.5">MARCO FERRARA</text>
<text x="577.2" y="235.5">E</text>
<text x="527" y="245.7">STUDENTI:</text>
<text x="538.5" y="252.2">ALESSIA TORTOIOLI</text>
<text x="527" y="262.4">OGGETTO:</text>
<text x="542.6" y="268.9">PARTICOLARI</text>
<text x="527" y="279.1">NOTE:</text>
<text x="17.4" y="285.5">F</text>
<text x="577.2" y="285.5">F</text>
<text x="527" y="295.7">NOME FILE:</text>
<text x="536" y="301.7">OLTEDAL802-507-02.dwg</text>
<text x="526.9" y="313">VERS</text>
<text x="567" y="313">DATA</text>
<text x="17.2" y="335.5">G</text>
<text x="577" y="335.5">G</text>
<text x="527" y="358">A</text>
<text x="560.7" y="358">15/07/2017</text>
<text x="527" y="362.5">TAVOLA NO.:</text>
<text x="560.4" y="362.5">003 DI</text>
<text x="570.3" y="362.5">003</text>
<text x="17.3" y="385.5">H</text>
<text x="577.1" y="385.5">H</text>
<text x="527" y="408">REV:</text>
<text x="527" y="405.1">DATA:</text>
<text x="537" y="405">15/07/2017</text>
<text x="552" y="405">SCALA:</text>
<text x="568" y="405">1:1</text>
<text x="14.6" y="409.9" transform="rotate(-90 14.6 409.9)">DIRECTORY: /USERS/ALESSIATORTOIOLI/DESKTOP/MO-D_3_CAMERA/OLTEDAL_802-507-02.DWG| PLOTTED ON: 7/17/2017 12:43:42 AM | BY USER: GABRIELE</text>
<text x="43.9" y="413">1</text>
<text x="100.4" y="413">2</text>
<text x="150.4" y="413">3</text>
<text x="200.4" y="413">4</text>
<text x="250.4" y="413">5</text>
<text x="300.3" y="413">6</text>
<text x="350.3" y="413">7</text>
<text x="400.3" y="413">8</text>
<text x="450.3" y="413">9</text>
<text x="499.7" y="413">10</text>
<text x="526.5" y="412.1">0</text>
<text x="536.5" y="412.1">10mm</text>
<text x="537" y="408">A</text>
<text x="551.6" y="412.1">25mm</text>
<text x="552" y="408">FORMATO:</text>
<text x="568.5" y="408">A2</text>
<text x="568.6" y="412.1">50mm</text>
</g>
</svg>
